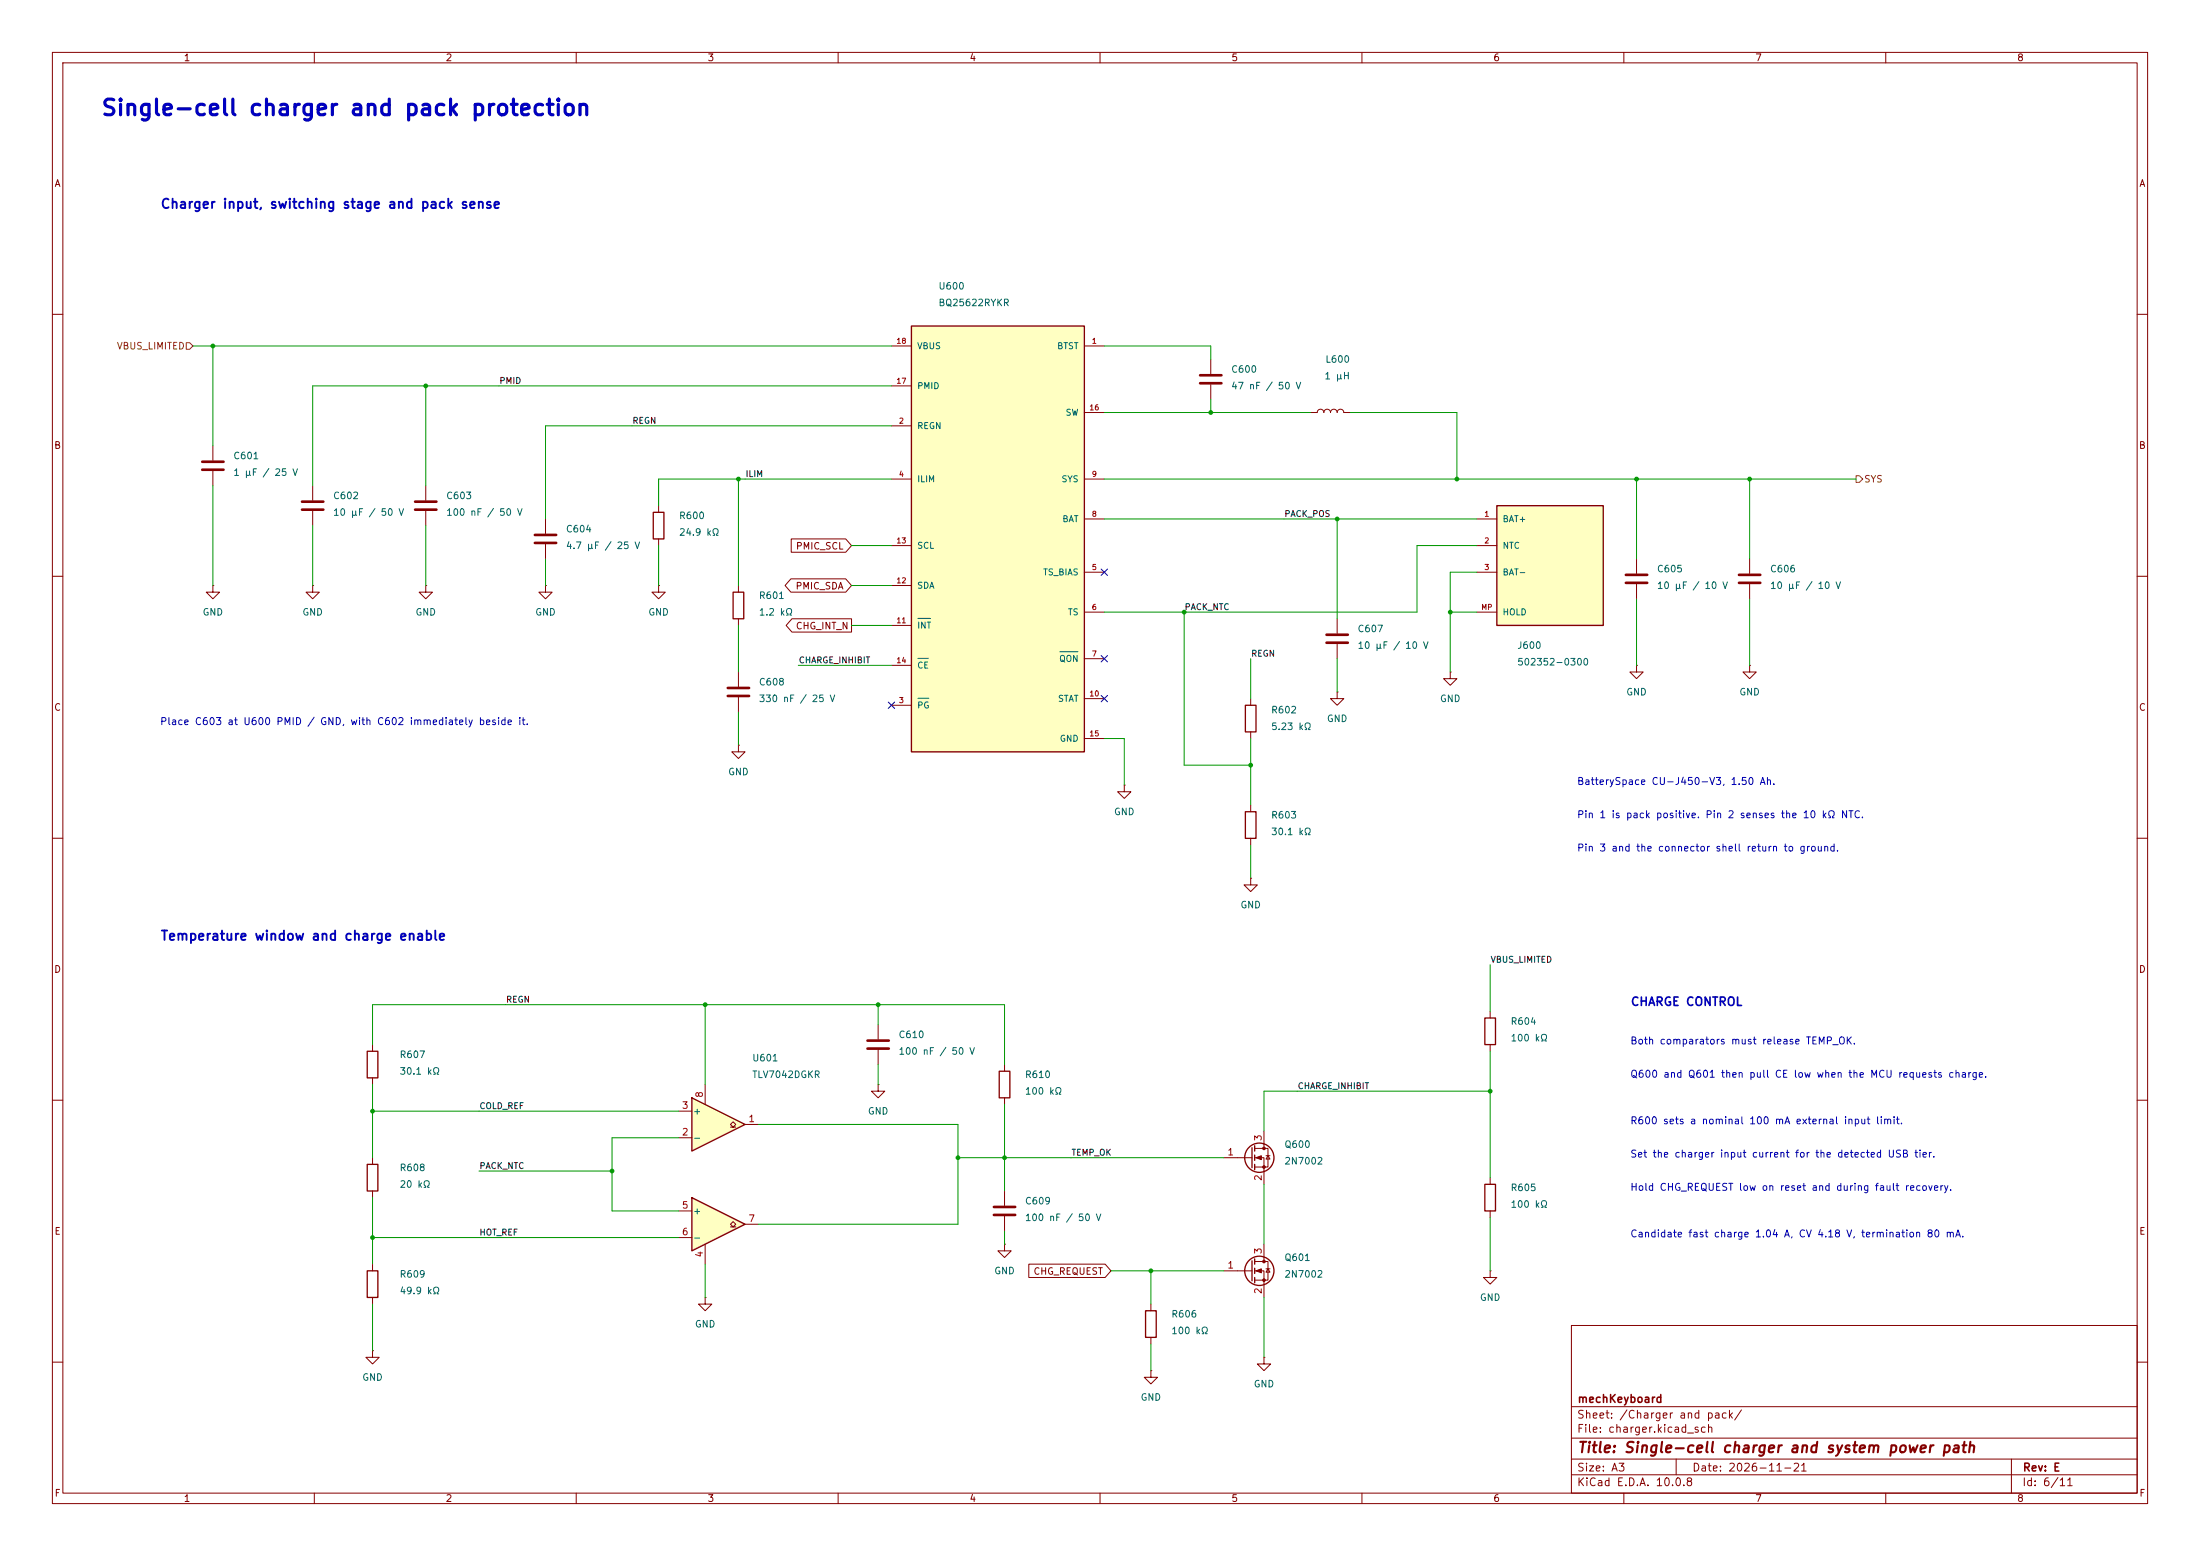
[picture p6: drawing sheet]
<svg xmlns="http://www.w3.org/2000/svg" width="420mm" height="297mm" viewBox="0 0 420 297" stroke-linecap="round" stroke-linejoin="round" font-family="sans-serif">
<g fill="none" stroke="#840000" stroke-width=".19">
<path d="M10 10h400v277h-400zM12 12h396v273h-396zM60 10v2M110 10v2M160 10v2M210 10v2M260 10v2M310 10v2M360 10v2M10 60h2M408 60h2M10 110h2"/>
<path d="M408 110h2M10 160h2M408 160h2M10 210h2M408 210h2M300 253h108v32h-108zM10 260h2M300 278.5h108M300 274.5h108M300 268.5h108M320 278.5v3M384 278.5v6.5"/>
<path d="M408 260h2M60 285v2M110 285v2M160 285v2M210 285v2M260 285v2M300 281.5h108M310 285v2M360 285v2"/>
</g>
<path d="M174 62.2h33v81.3h-33z" fill="#ffffc2"/>
<g fill="none" stroke="#840000" stroke-width=".25">
<path d="M174 62.2h33v81.3h-33zM124.7 97.8h2v5.1h-2zM237.7 134.6h2.1v5.1h-2.1zM283.5 194.3h2v5.1h-2zM70.1 200.7h2v5h-2zM190.8 204.5h2v5.1h-2zM239 219.1v3.8M239.5 218.7v1M239.5 220.5v1M239.5 222.2v1.1M283.5 226.1h2v5h-2zM218.7 250.2h2v5.1h-2z"/>
<path d="M239 240.7v3.8M239.5 240.3v1M239.5 242.1v1M239.5 243.8v1.1"/>
<circle cx="240.4" cy="221" r="2.79"/>
<circle cx="240.4" cy="242.6" r="2.79"/>
</g>
<g fill="none" stroke="#840000" stroke-width=".19">
<path d="M170.2 66h3.8M170.2 73.7h3.8M207 66h3.8M207 78.7h3.8M231.1 68.6v2.8M231.1 73.4v2.8M250.2 78.7h1.3a.64 .64 0 0 1 .6-.6 .64 .64 0 0 1 .6 .6 .64 .64 0 0 1 .7-.6 .64 .64 0 0 1 .6 .6 .64 .64 0 0 1 .6-.6 .64 .64 0 0 1 .7 .6 .64 .64 0 0 1 .6-.6 .64 .64 0 0 1 .6 .6h1.3M40.6 85.1v2.8M40.6 89.9v2.8M59.7 92.7v2.8M59.7 97.5v2.8M81.3 92.7v2.8"/>
<path d="M81.3 97.5v2.8M125.7 96.5v1.3M170.2 81.3h3.8M170.2 91.4h3.8M207 91.4h3.8M207 99.1h3.8M40.6 111.8v1.2h1.3l-1.3 1.3-1.2-1.3h1.2M40.6 111.8h.1M59.7 111.8v1.2h1.3l-1.3 1.3-1.3-1.3h1.3M59.7 111.8h.1M81.3 111.8v1.2h1.2l-1.2 1.3-1.3-1.3h1.3M81.3 111.8h.1"/>
<path d="M104.1 111.8v1.2h1.3l-1.3 1.3-1.2-1.3h1.2M104.1 111.8h.1M125.7 111.8v1.2h1.3l-1.3 1.3-1.2-1.3h1.2M125.7 111.8h.1M125.7 102.9v1.2M170.2 119.4h3.8M170.2 111.8h3.8M170.2 104.1h3.8M207 109.2h3.8M207 116.8h3.8M255.3 118.1v2.8M141 128.3v2.8"/>
<path d="M141 133.1v2.8M170.2 134.6h3.8M170.2 127h3.8M207 125.7h3.8M207 133.4h3.8M238.8 133.4v1.2M238.8 139.7v1.3M255.3 132.1v1.3h1.2l-1.2 1.2-1.3-1.2h1.3M255.3 132.1h.1M255.3 122.9v2.8M276.9 128.3v1.2h1.2l-1.2 1.3-1.3-1.3h1.3M276.9 128.3h.1"/>
<path d="M207 141h3.8M238.8 167.6v1.3h1.2l-1.2 1.3-1.3-1.3h1.3M238.8 167.6h.1M71.1 199.4v1.3M167.6 195.6v2.8M284.5 193v1.3M284.5 199.4v1.3M71.1 205.7v1.3M167.6 200.4v2.8M191.8 203.2v1.3M191.8 209.6v1.2M239.5 219.2h2.6v3.6h-2.6"/>
<path d="M241.3 215.9v3.3M191.8 237.5v1.3h1.2l-1.2 1.2-1.3-1.2h1.3M191.8 237.5h.1M191.8 227.3v2.8M191.8 232.2v2.7M233.7 221h5.3M239.5 221h1.8v5.1M241.3 237.5v3.3M241.7 220.6h.7M242.1 220.6l.3 .6h-.7zM284.5 224.8v1.3M284.5 231.1v1.3"/>
<path d="M219.7 248.9v1.3M219.7 255.3v1.2M233.7 242.6h5.3M239.5 240.8h2.6v3.5h-2.6M239.5 242.6h1.8v5M241.3 259.1v1.2h1.3l-1.3 1.3-1.3-1.3h1.3M241.3 259.1h.1M241.7 242.2h.7M242.1 242.2l.3 .6h-.7zM219.7 261.6v1.3h1.3l-1.3 1.3-1.3-1.3h1.3M219.7 261.6h.1"/>
</g>
<path d="M175.2 118h2.5M175.2 133.3h2.1M175.2 125.7h2M202.3 124.4h3.5" fill="none" stroke="#006464" stroke-width=".19"/>
<g fill="#840000" stroke="#840000" stroke-width=".19">
<path d="M239.8 242.6l1-.4v.8z"/>
<path d="M239.8 221l1-.4v.8z"/>
<circle cx="241.3" cy="240.8" r=".25"/>
<circle cx="241.3" cy="244.3" r=".25"/>
<circle cx="241.3" cy="219.2" r=".25"/>
<circle cx="241.3" cy="222.8" r=".25"/>
</g>
<g fill="none" stroke="#840000" stroke-width=".51">
<path d="M229.1 71.6h4.1M229.1 73.2h4.1M38.6 88.1h4.1M38.6 89.7h4.1M57.7 95.8h4M57.7 97.3h4M79.2 95.8h4.1M79.2 97.3h4.1M138.9 131.3h4.1M138.9 132.8h4.1M253.2 121.2h4.1M253.2 122.7h4.1"/>
<path d="M165.6 198.6h4.1M165.6 200.2h4.1M189.7 230.4h4.1M189.7 231.9h4.1"/>
</g>
<g fill="#ffffc2">
<path d="M132.1 209.6l10.1 5-10.1 5.1z"/>
<path d="M132.1 228.6l10.1 5.1-10.1 5.1z"/>
</g>
<path d="M132.1 209.6l10.1 5-10.1 5.1zM132.1 228.6l10.1 5.1-10.1 5.1z" fill="none" stroke="#840000" stroke-width=".25"/>
<path d="M334 106.7v2.8M334 111.5v2.8M129.5 217.2h2.6M129.5 212.1h2.6M134.6 207v3.8M139.4 215.1h.6l-.6-.5 .6-.5 .5 .5-.5 .5h.5M142.2 214.6h2.6M129.5 231.1h2.6M129.5 236.2h2.6M134.6 237.5v3.8M139.4 234.2h.6l-.6-.5 .6-.5 .5 .5-.5 .5h.5M142.2 233.7h2.6" fill="none" stroke="#840000" stroke-width=".19"/>
<path d="M332 109.7h4M332 111.3h4" fill="none" stroke="#840000" stroke-width=".51"/>
<path d="M285.7 96.5h20.4v22.9h-20.4z" fill="#ffffc2"/>
<path d="M285.7 96.5h20.4v22.9h-20.4zM140 113h2v5.1h-2zM237.7 154.9h2.1v5.1h-2.1zM70.1 222.2h2v5.1h-2zM70.1 242.6h2v5h-2z" fill="none" stroke="#840000" stroke-width=".25"/>
<g fill="none" stroke="#840000" stroke-width=".19">
<path d="M104.1 99.1v2.8M281.9 99.1h3.8M104.1 103.9v2.8M141 111.8v1.2M141 118.1v1.3M151 110.5h10.4l1.2 1.3-1.2 1.2h-10.4l-1.1-1.2zM151 102.9h10.4l1.2 1.2-1.2 1.3h-10.4zM151.2 118.1h11.4v2.6h-11.4l-1.1-1.3zM281.9 104.1h3.8M281.9 109.2h3.8M281.9 116.8h3.8M312.4 106.7v2.8"/>
<path d="M312.4 111.5v2.8M312.4 127v1.3h1.3l-1.3 1.2-1.3-1.2h1.3M312.4 127h.1M334 127v1.3h1.3l-1.3 1.2-1.3-1.2h1.3M334 127h.1M141 142.2v1.3h1.2l-1.2 1.3-1.3-1.3h1.3M141 142.2h.1M214.6 149.9v1.2h1.3l-1.3 1.3-1.2-1.3h1.2M214.6 149.9h.1M238.8 153.7v1.2M238.8 160v1.3M167.6 207v1.3h1.3l-1.3 1.3-1.2-1.3h1.2"/>
<path d="M167.6 207h.1M71.1 221v1.2M71.1 227.3v1.3M71.1 257.8v1.3h1.3l-1.3 1.2-1.3-1.2h1.3M71.1 257.8h.1M71.1 241.3v1.3M71.1 247.6v1.3M134.6 247.6v1.3h1.3l-1.3 1.3-1.3-1.3h1.3M134.6 247.6h.1M196.4 241.3h14.6l1.1 1.3-1.1 1.2h-14.6zM284.5 242.6v1.2h1.2l-1.2 1.3-1.3-1.3h1.3M284.5 242.6h.1"/>
</g>
<path d="M102.1 102.1h4.1M102.1 103.6h4.1M310.4 109.7h4.1M310.4 111.3h4.1" fill="none" stroke="#840000" stroke-width=".51"/>
<path d="M35.6 65.4h.6l.6 .6-.6 .7h-.6zM354.3 90.8h.7l.6 .6-.6 .7h-.7z" fill="none" stroke="#725600" stroke-width=".19"/>
<g fill="none" stroke="#009600" stroke-width=".19">
<path d="M36.8 66h133.4M40.6 66v19.1M81.3 73.7v19M170.2 73.7h-110.5v19M210.8 66h20.3v2.6M210.8 78.7h39.4M231.1 76.2v2.5M257.8 78.7h20.3v12.7M40.6 92.7v19.1M141 91.4v20.4M170.2 91.4h-44.5v5.1M170.2 81.3h-66.1v17.8"/>
<path d="M210.8 91.4h143.5M210.8 99.1h71.1M255.3 99.1v19M312.4 91.4v15.3M334 91.4v15.3M59.7 100.3v11.5M81.3 100.3v11.5M104.1 106.7v5.1M125.7 104.1v7.7M141 119.4v8.9M162.6 104.1h7.6M162.6 119.4h7.6"/>
<path d="M162.6 111.8h7.6M226.1 116.8v29.3h12.7M276.9 116.8h5M281.9 104.1h-11.4v12.7h-59.7M281.9 109.2h-5v19.1M312.4 114.3v12.7M334 114.3v12.7M141 135.9v6.3M152.4 127h17.8M238.8 125.7v7.7M255.3 125.7v6.4M210.8 141h3.8v8.9"/>
<path d="M238.8 141v12.7M238.8 161.3v6.3M71.1 199.4v-7.6h120.7v11.4M134.6 191.8v15.2M167.6 191.8v3.8M284.5 184.2v8.8M71.1 207v14M71.1 212.1h58.4M129.5 217.2h-12.7v13.9h12.7M144.8 214.6h38.1v19.1h-38.1M167.6 203.2v3.8M191.8 210.8v16.5"/>
<path d="M284.5 200.7v24.1M284.5 208.3h-43.2v7.6M71.1 228.6v12.7M71.1 236.2h58.4M91.4 223.5h25.4M182.9 221h50.8M191.8 234.9v2.6M241.3 226.1v11.4M284.5 232.4v10.2M71.1 248.9v8.9M134.6 241.3v6.3M212.1 242.6h21.6"/>
<path d="M219.7 242.6v6.3M219.7 256.5v5.1M241.3 247.6v11.5"/>
</g>
<path d="M210.2 108.6l1.2 1.2M211.4 108.6l-1.2 1.2M169.6 134l1.2 1.2M170.8 134l-1.2 1.2M210.2 125.1l1.2 1.2M210.2 132.7l1.2 1.3M211.4 125.1l-1.2 1.2M211.4 132.7l-1.2 1.3" fill="none" stroke="#000084" stroke-width=".19"/>
<g fill="#009600">
<circle cx="40.6" cy="66" r=".46"/>
<circle cx="81.3" cy="73.7" r=".46"/>
<circle cx="141" cy="91.4" r=".46"/>
<circle cx="231.1" cy="78.7" r=".46"/>
<circle cx="238.8" cy="146.1" r=".46"/>
<circle cx="334" cy="91.4" r=".46"/>
<circle cx="312.4" cy="91.4" r=".46"/>
<circle cx="134.6" cy="191.8" r=".46"/>
<circle cx="71.1" cy="236.2" r=".46"/>
<circle cx="71.1" cy="212.1" r=".46"/>
<circle cx="116.8" cy="223.5" r=".46"/>
<circle cx="182.9" cy="221" r=".46"/>
<circle cx="191.8" cy="221" r=".46"/>
<circle cx="167.6" cy="191.8" r=".46"/>
<circle cx="278.1" cy="91.4" r=".46"/>
<circle cx="226.1" cy="116.8" r=".46"/>
<circle cx="255.3" cy="99.1" r=".46"/>
<circle cx="276.9" cy="116.8" r=".46"/>
<circle cx="219.7" cy="242.6" r=".46"/>
<circle cx="284.5" cy="208.3" r=".46"/>
</g>
<text font-size="3" fill="#0000c2" x="19.1" y="22.8">Single-cell charger and pack protection</text>
<text font-size="2" fill="#840000" x="301" y="277.8">Title: Single-cell charger and system power path</text>
<g font-size="1.8" fill="#0000c2">
<text x="30.5" y="40.3">Charger input, switching stage and pack sense</text>
<text x="30.5" y="180">Temperature window and charge enable</text>
</g>
<text font-size="1.6" fill="#0000c2" x="311.2" y="192.4">CHARGE CONTROL</text>
<g font-size="1.5" fill="#840000">
<text x="301" y="268.1">mechKeyboard</text>
<text x="300.9" y="273.8">File: charger.kicad_sch</text>
<text x="300.9" y="271.1">Sheet: /Charger and pack/</text>
<text x="300.9" y="281.2">Size: A3</text>
<text x="322.9" y="281.2">Date: 2026-11-21</text>
<text x="386" y="281.2">Rev: E</text>
<text x="300.9" y="284">KiCad E.D.A. 10.0.8</text>
<text x="385.9" y="284">Id: 6/11</text>
</g>
<g font-size="1.3" fill="#840000">
<text x="35" y="12">1</text>
<text x="85" y="12">2</text>
<text x="135" y="12">3</text>
<text x="185" y="12">4</text>
<text x="235" y="12">5</text>
<text x="285" y="12">6</text>
<text x="335" y="12">7</text>
<text x="385" y="12">8</text>
<text x="10.3" y="36">A</text>
<text x="408.3" y="36">A</text>
<text x="10.2" y="86">B</text>
<text x="408.2" y="86">B</text>
<text x="151.8" y="105.2">PMIC_SCL</text>
<text x="151.8" y="112.8">PMIC_SDA</text>
<text x="151.8" y="120.4">CHG_INT_N</text>
<text x="10.2" y="136">C</text>
<text x="408.2" y="136">C</text>
<text x="10.2" y="186">D</text>
<text x="408.2" y="186">D</text>
<text x="10.3" y="236">E</text>
<text x="408.3" y="236">E</text>
<text x="197.2" y="243.6">CHG_REQUEST</text>
<text x="10.3" y="286">F</text>
<text x="35" y="287">1</text>
<text x="85" y="287">2</text>
<text x="135" y="287">3</text>
<text x="185" y="287">4</text>
<text x="235" y="287">5</text>
<text x="285" y="287">6</text>
<text x="335" y="287">7</text>
<text x="385" y="287">8</text>
<text x="408.3" y="286">F</text>
</g>
<g font-size="1.3" fill="#006464">
<text x="179.1" y="55.6">U600</text>
<text x="179.1" y="58.7">BQ25622RYKR</text>
<text x="234.9" y="71.4">C600</text>
<text x="252.9" y="69.5">L600</text>
<text x="234.9" y="74.6">47 nF / 50 V</text>
<text x="252.7" y="72.7">1 µH</text>
<text x="44.4" y="88">C601</text>
<text x="44.4" y="91.1">1 µF / 25 V</text>
<text x="63.5" y="95.6">C602</text>
<text x="85.1" y="95.6">C603</text>
<text x="63.5" y="98.8">10 µF / 50 V</text>
<text x="85.1" y="98.8">100 nF / 50 V</text>
<text x="107.9" y="101.9">C604</text>
<text x="129.5" y="99.4">R600</text>
<text x="107.9" y="105.1">4.7 µF / 25 V</text>
<text x="129.5" y="102.6">24.9 kΩ</text>
<text x="316.2" y="109.5">C605</text>
<text x="316.2" y="112.7">10 µF / 10 V</text>
<text x="337.8" y="109.5">C606</text>
<text x="337.8" y="112.7">10 µF / 10 V</text>
<text x="38.6" y="117.8">GND</text>
<text x="57.6" y="117.8">GND</text>
<text x="79.2" y="117.8">GND</text>
<text x="102.1" y="117.8">GND</text>
<text x="123.7" y="117.8">GND</text>
<text x="144.8" y="114.6">R601</text>
<text x="144.8" y="117.8">1.2 kΩ</text>
<text x="259.1" y="121">C607</text>
<text x="259.1" y="124.2">10 µF / 10 V</text>
<text x="289.5" y="124.2">J600</text>
<text x="144.8" y="131.1">C608</text>
<text x="289.5" y="127.3">502352-0300</text>
<text x="144.8" y="134.3">330 nF / 25 V</text>
<text x="242.6" y="136.5">R602</text>
<text x="274.8" y="134.3">GND</text>
<text x="310.4" y="133">GND</text>
<text x="331.9" y="133">GND</text>
<text x="242.6" y="139.6">5.23 kΩ</text>
<text x="253.2" y="138.1">GND</text>
<text x="138.9" y="148.3">GND</text>
<text x="212.6" y="155.9">GND</text>
<text x="242.6" y="156.5">R603</text>
<text x="242.6" y="159.7">30.1 kΩ</text>
<text x="236.7" y="173.7">GND</text>
<text x="288.3" y="195.9">R604</text>
<text x="76.2" y="202.3">R607</text>
<text x="143.5" y="202.9">U601</text>
<text x="171.4" y="198.4">C610</text>
<text x="171.4" y="201.6">100 nF / 50 V</text>
<text x="288.3" y="199.1">100 kΩ</text>
<text x="76.2" y="205.4">30.1 kΩ</text>
<text x="143.5" y="206.1">TLV7042DGKR</text>
<text x="195.6" y="206.1">R610</text>
<text x="195.6" y="209.2">100 kΩ</text>
<text x="132.2" y="213.1">+</text>
<text x="165.6" y="213.1">GND</text>
<text x="132.2" y="218.1">-</text>
<text x="245.1" y="219.4">Q600</text>
<text x="76.2" y="223.8">R608</text>
<text x="76.2" y="227">20 kΩ</text>
<text x="245.1" y="222.6">2N7002</text>
<text x="288.3" y="227.7">R605</text>
<text x="132.2" y="232.1">+</text>
<text x="195.6" y="230.2">C609</text>
<text x="195.6" y="233.4">100 nF / 50 V</text>
<text x="288.3" y="230.8">100 kΩ</text>
<text x="132.2" y="237.2">-</text>
<text x="76.2" y="244.2">R609</text>
<text x="189.7" y="243.5">GND</text>
<text x="245.1" y="241">Q601</text>
<text x="245.1" y="244.2">2N7002</text>
<text x="76.2" y="247.3">49.9 kΩ</text>
<text x="223.5" y="251.8">R606</text>
<text x="282.4" y="248.6">GND</text>
<text x="132.6" y="253.7">GND</text>
<text x="223.5" y="255">100 kΩ</text>
<text x="69.1" y="263.9">GND</text>
<text x="217.6" y="267.7">GND</text>
<text x="239.2" y="265.1">GND</text>
</g>
<g font-size="1.3" fill="#725600">
<text x="22.2" y="67">VBUS_LIMITED</text>
<text x="355.8" y="92.4">SYS</text>
</g>
<g font-size="1.3" fill="#0000c2">
<text x="30.4" y="138.7">Place C603 at U600 PMID / GND, with C602 immediately beside it.</text>
<text x="301" y="150.2">BatterySpace CU-J450-V3, 1.50 Ah.</text>
<text x="301" y="156.5">Pin 1 is pack positive. Pin 2 senses the 10 kΩ NTC.</text>
<text x="301" y="162.9">Pin 3 and the connector shell return to ground.</text>
<text x="311.1" y="199.7">Both comparators must release TEMP_OK.</text>
<text x="311.1" y="206">Q600 and Q601 then pull CE low when the MCU requests charge.</text>
<text x="311.1" y="214.9">R600 sets a nominal 100 mA external input limit.</text>
<text x="311.1" y="221.3">Set the charger input current for the detected USB tier.</text>
<text x="311.1" y="227.6">Hold CHG_REQUEST low on reset and during fault recovery.</text>
<text x="311.1" y="236.5">Candidate fast charge 1.04 A, CV 4.18 V, termination 80 mA.</text>
</g>
<g font-size="1.3" fill="#a90000">
<text x="134.5" y="209.6" transform="rotate(-90 134.5 209.6)">8</text>
<text x="130.1" y="212">3</text>
<text x="142.8" y="214.5">1</text>
<text x="130.1" y="217">2</text>
<text x="234.2" y="220.8">1</text>
<text x="241.2" y="217.9" transform="rotate(-90 241.2 217.9)">3</text>
<text x="241.2" y="225.5" transform="rotate(-90 241.2 225.5)">2</text>
<text x="130.1" y="231">5</text>
<text x="142.8" y="233.5">7</text>
<text x="130.1" y="236.1">6</text>
<text x="241.2" y="239.5" transform="rotate(-90 241.2 239.5)">3</text>
<text x="134.5" y="240.1" transform="rotate(-90 134.5 240.1)">4</text>
<text x="234.2" y="242.4">1</text>
<text x="241.2" y="247.1" transform="rotate(-90 241.2 247.1)">2</text>
</g>
<g font-size="1.2" fill="#006464">
<text x="175" y="66.9">VBUS</text>
<text x="201.7" y="66.9">BTST</text>
<text x="175" y="74.5">PMID</text>
<text x="175" y="82.2">REGN</text>
<text x="203.3" y="79.6">SW</text>
<text x="175" y="92.3">ILIM</text>
<text x="202.5" y="92.3">SYS</text>
<text x="202.7" y="99.9">BAT</text>
<text x="286.7" y="99.9">BAT+</text>
<text x="175" y="105">SCL</text>
<text x="286.7" y="105">NTC</text>
<text x="175" y="112.6">SDA</text>
<text x="199" y="110.1">TS_BIAS</text>
<text x="286.7" y="110.1">BAT−</text>
<text x="203.8" y="117.7">TS</text>
<text x="286.7" y="117.7">HOLD</text>
<text x="175" y="120.3">INT</text>
<text x="175" y="127.9">CE</text>
<text x="202.1" y="126.6">QON</text>
<text x="175" y="135.5">PG</text>
<text x="201.9" y="134.2">STAT</text>
<text x="202.2" y="141.9">GND</text>
</g>
<g font-size="1.2" fill="#0f0f0f">
<text x="95.2" y="73.5">PMID</text>
<text x="120.6" y="81.2">REGN</text>
<text x="142.2" y="91.3">ILIM</text>
<text x="245.1" y="98.9">PACK_POS</text>
<text x="226" y="116.7">PACK_NTC</text>
<text x="238.7" y="125.6">REGN</text>
<text x="152.4" y="126.9">CHARGE_INHIBIT</text>
<text x="284.5" y="184">VBUS_LIMITED</text>
<text x="96.5" y="191.7">REGN</text>
<text x="247.6" y="208.2">CHARGE_INHIBIT</text>
<text x="91.4" y="212">COLD_REF</text>
<text x="204.5" y="220.9">TEMP_OK</text>
<text x="91.4" y="223.4">PACK_NTC</text>
<text x="91.4" y="236.1">HOT_REF</text>
</g>
<g font-size="1" fill="#a90000">
<text x="171" y="65.9">18</text>
<text x="208.3" y="65.9">1</text>
<text x="171" y="73.5">17</text>
<text x="171.5" y="81.1">2</text>
<text x="207.9" y="78.6">16</text>
<text x="171.5" y="91.3">4</text>
<text x="208.3" y="91.3">9</text>
<text x="208.3" y="98.9">8</text>
<text x="283.3" y="98.9">1</text>
<text x="171" y="104">13</text>
<text x="283.3" y="104">2</text>
<text x="171" y="111.6">12</text>
<text x="208.3" y="109">5</text>
<text x="283.3" y="109">3</text>
<text x="171" y="119.2">11</text>
<text x="208.3" y="116.7">6</text>
<text x="282.7" y="116.7">MP</text>
<text x="208.3" y="125.5">7</text>
<text x="171" y="126.8">14</text>
<text x="171.5" y="134.4">3</text>
<text x="207.9" y="133.2">10</text>
<text x="207.9" y="140.8">15</text>
</g>
</svg>
